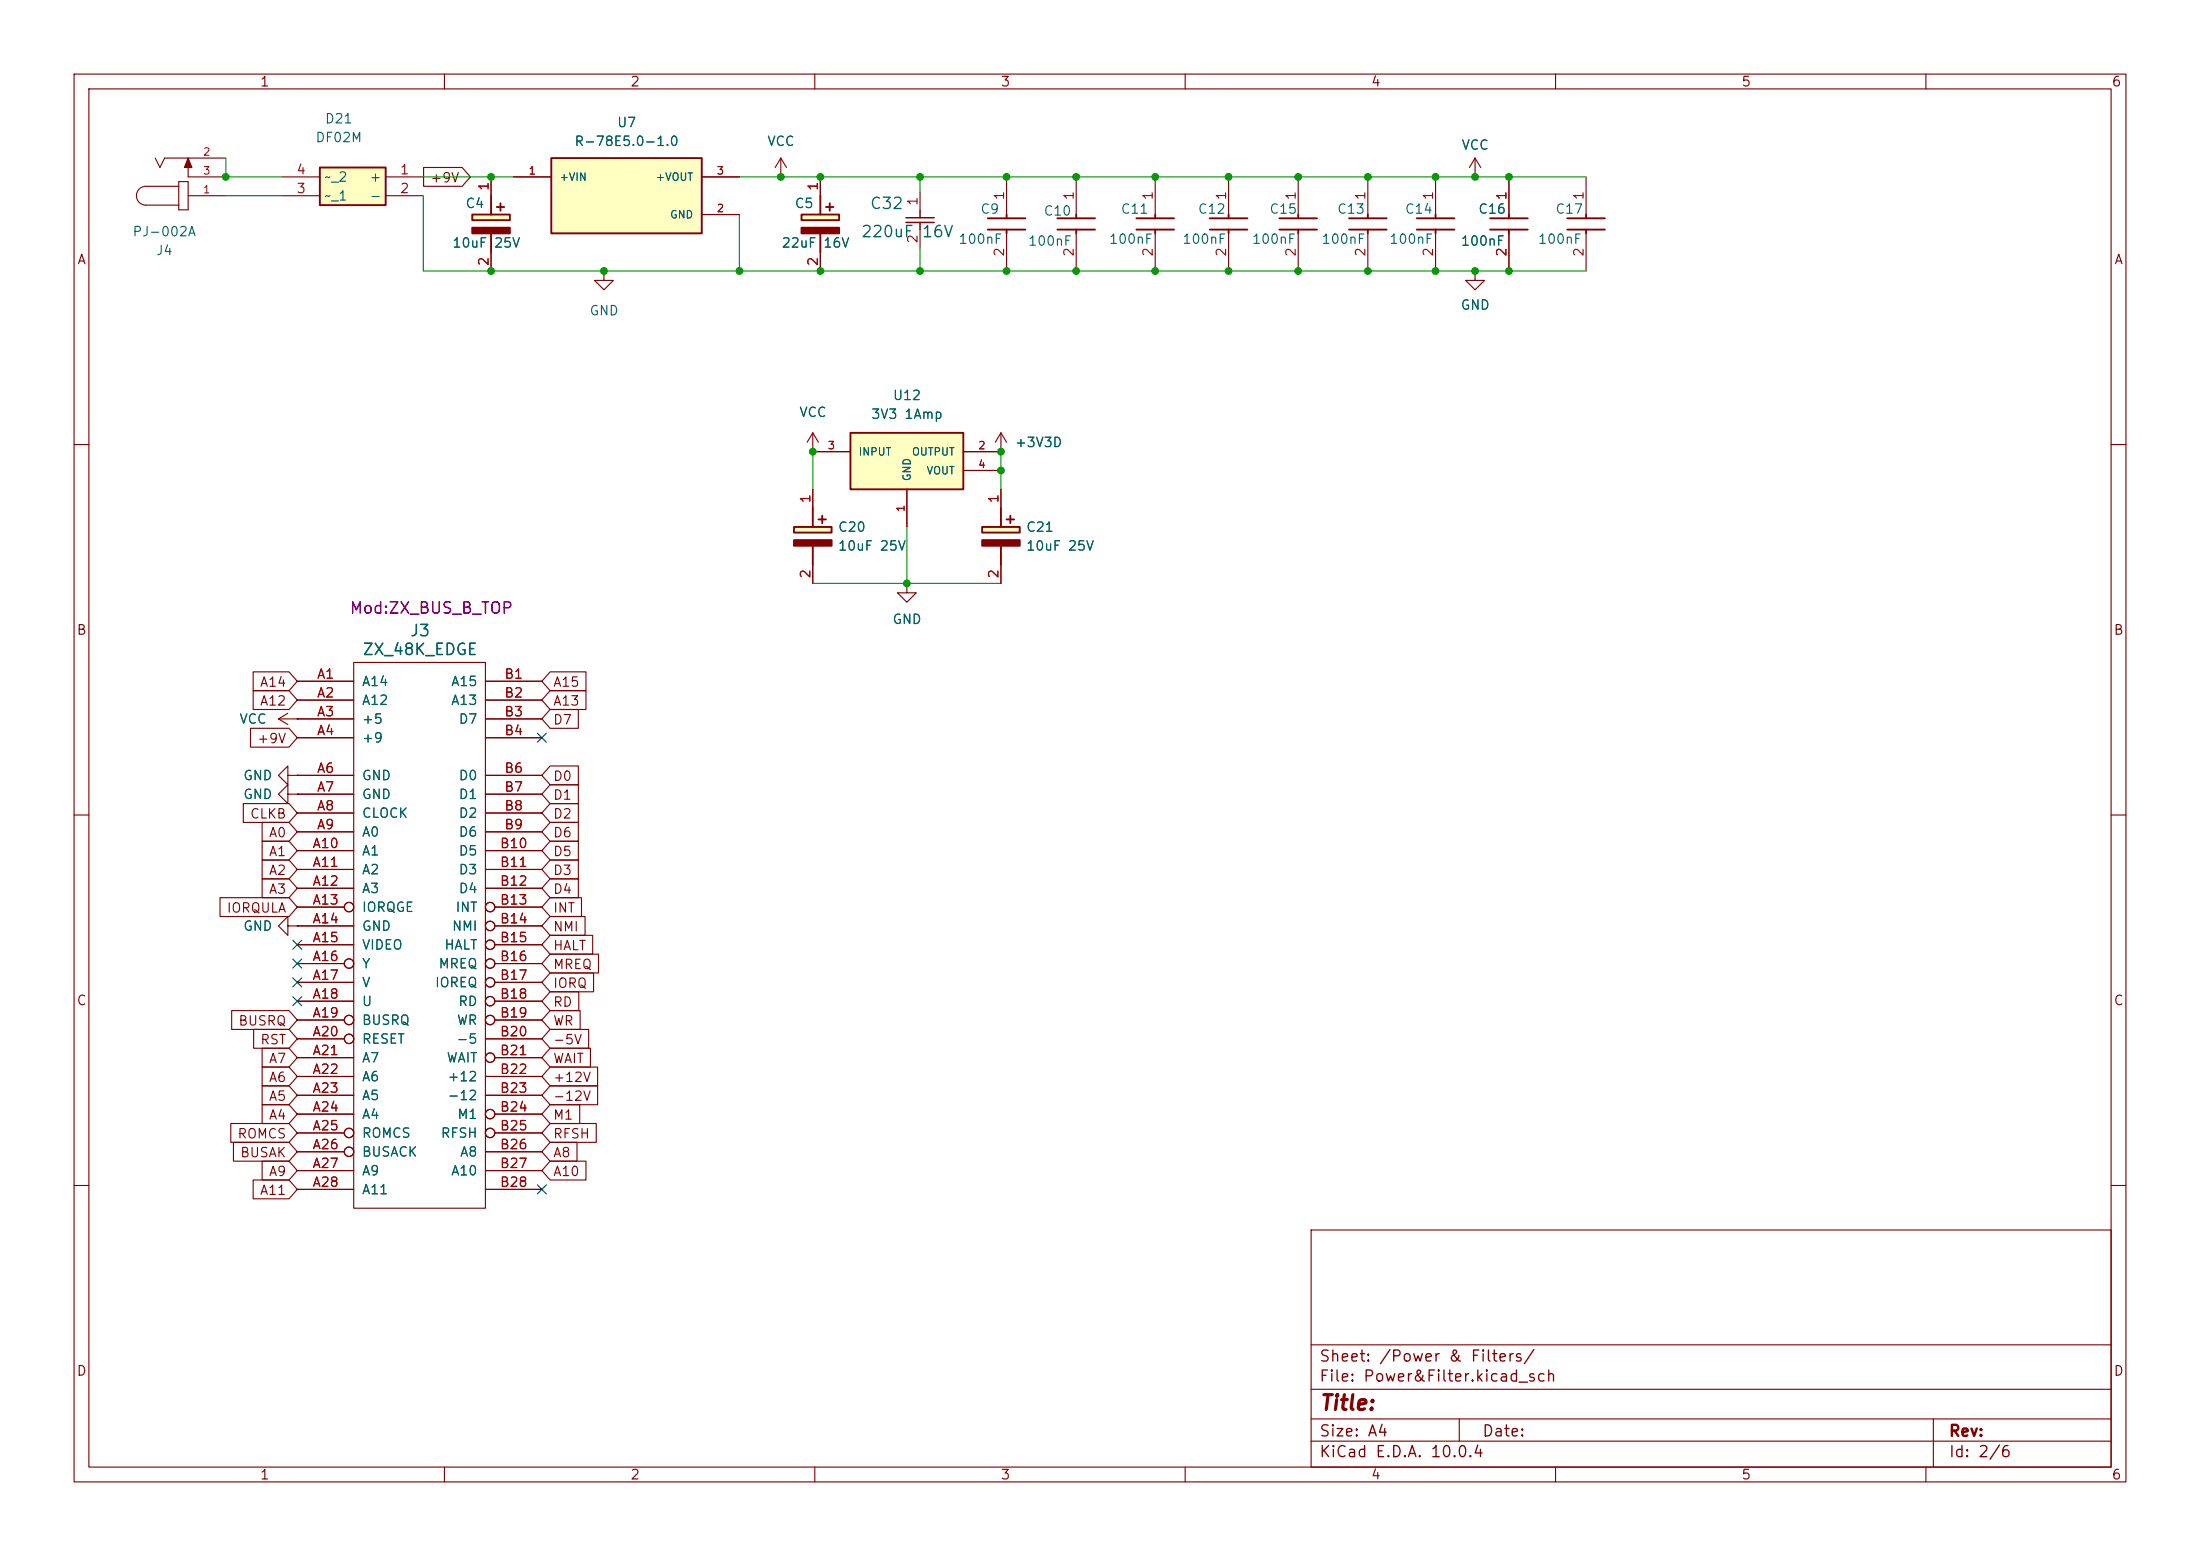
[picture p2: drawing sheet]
<svg xmlns="http://www.w3.org/2000/svg" width="297mm" height="210mm" viewBox="0 0 297 210" stroke-linecap="round" stroke-linejoin="round" font-family="sans-serif">
<g fill="none" stroke="#840000" stroke-width=".15">
<path d="M10 10h277v190h-277zM12 12h273v186h-273zM60 10v2M110 10v2M160 10v2M210 10v2M260 10v2M156 23.9v5.1M156 31.5v5.1M165.9 23.9v5.1M165.9 31.5v5.1M199.1 23.9h.1"/>
<path d="M199.1 21.3l-.7 1.3M199.1 21.3l.8 1.3M199.1 21.3v2.6M203.7 23.9v5.1M203.7 31.5v5.1M135.1 58.4l-.7 1.3M135.1 58.4l.8 1.3M135.1 58.4v2.6M10 60h2M135.1 61h.1M285 60h2M10 110h2"/>
<path d="M38.9 104.6v-1.2l-1.3 1.2 1.3 1.3v-1.3h1.2M40.1 104.6h.1M285 110h2M38.9 125v-1.3l-1.3 1.3 1.3 1.2v-1.2h1.2M40.1 125h.1M10 160h2M177 166h108v32h-108zM285 160h2M60 198v2M110 198v2M160 198v2M177 194.5h108"/>
<path d="M177 191.5h108M177 187.5h108M177 181.5h108M197 191.5v3M210 198v2M260 198v2M261 191.5v6.5"/>
</g>
<path d="M153.4 29.5h5.1M153.4 31h5.1M156 29v.5M156 31v.5M163.3 29.5h5.1M163.3 31h5.1M165.9 29v.5M165.9 31v.5M201.2 29.5h5M201.2 31h5M203.7 29v.5M203.7 31v.5" fill="none" stroke="#840000" stroke-width=".25"/>
<path d="M114.8 58.4h15.2v7.6h-15.2z" fill="#ffffc2"/>
<path d="M182.1 29.5h5.1M182.1 31h5.1M184.7 29v.5M184.7 31v.5M114.8 58.4h15.2v7.6h-15.2z" fill="none" stroke="#840000" stroke-width=".25"/>
<path d="M184.7 23.9v5.1M184.7 31.5v5.1M109.7 61h5.1M122.4 66v5.1M130 61h5.1M130 63.5h5.1" fill="none" stroke="#840000" stroke-width=".15"/>
<path d="M107.2 71.1h5.1v.8h-5.1z" fill="#ffffc2"/>
<path d="M107.2 71.1h5.1v.8h-5.1zM109.7 68.6v2.5M109.7 73.7v2.5M110.5 70.1h1M111 69.6v1" fill="none" stroke="#840000" stroke-width=".25"/>
<path d="M107.2 72.9h5.1v.8h-5.1z" fill="#840000" stroke="#840000" stroke-width=".25"/>
<path d="M109.7 66v2.6M109.7 76.2v2.5" fill="none" stroke="#840000" stroke-width=".15"/>
<path d="M63.8 29h5v.7h-5z" fill="#ffffc2"/>
<g fill="none" stroke="#840000" stroke-width=".25">
<path d="M63.8 29h5v.7h-5zM66.3 26.4v2.6M66.3 31.5v2.5M67.1 27.9h1M67.6 27.4v1M172.7 29.5h5.1M172.7 31h5.1M175.3 29v.5M175.3 31v.5M211.6 29.5h5.1M211.6 31h5.1M214.1 29v.5"/>
<path d="M214.1 31v.5"/>
</g>
<path d="M63.8 30.7h5v.8h-5z" fill="#840000" stroke="#840000" stroke-width=".25"/>
<path d="M66.3 23.9v2.5M66.3 34v2.6M81.5 36.6v1.2h1.3l-1.3 1.3-1.2-1.3h1.2M81.5 36.6h.1M124.2 25.9v2.5M124.2 31v2.5M175.3 23.9v5.1M175.3 31.5v5.1M214.1 23.9v5.1M214.1 31.5v5.1" fill="none" stroke="#840000" stroke-width=".15"/>
<path d="M122.3 29.4h3.8M122.3 30h3.8M124.2 28.4v1M124.2 30v1" fill="none" stroke="#840000" stroke-width=".2"/>
<path d="M108.2 29h5.1v.7h-5.1z" fill="#ffffc2"/>
<path d="M108.2 29h5.1v.7h-5.1zM110.7 26.4v2.6M110.7 31.5v2.5M111.5 27.9h1M112 27.4v1M191.3 29.5h5M191.3 31h5M193.8 29v.5M193.8 31v.5" fill="none" stroke="#840000" stroke-width=".25"/>
<path d="M108.2 30.7h5.1v.8h-5.1z" fill="#840000" stroke="#840000" stroke-width=".25"/>
<g fill="none" stroke="#840000" stroke-width=".15">
<path d="M110.7 23.9v2.5M110.7 34v2.6M193.8 23.9v5.1M193.8 31.5v5.1M109.7 58.4l-.7 1.3M109.7 58.4l.8 1.3M109.7 58.4v2.6M109.7 61h.1M37.6 97l1.3 .8M37.6 97h2.5M38.9 96.3l-1.3 .7M40.1 97h.1"/>
<path d="M38.9 107.2v-1.3l-1.3 1.3 1.3 1.3v-1.3h1.2M40.1 107.2h.1"/>
</g>
<path d="M43.2 22.6h8.9v5.1h-8.9z" fill="#ffffc2"/>
<path d="M43.2 22.6h8.9v5.1h-8.9zM133.3 29.5h5.1M133.3 31h5.1M135.9 29v.5M135.9 31v.5M142.7 29.5h5.1M142.7 31h5.1M145.3 29v.5M145.3 31v.5" fill="none" stroke="#840000" stroke-width=".25"/>
<g fill="none" stroke="#840000" stroke-width=".15">
<path d="M21 21.3l.6 1.3 .6-1.3h8.3M24.1 25.1h-4.4a1.27 1.27 0 0 0-1.3 1.3 1.27 1.27 0 0 0 1.3 1.3h4.4M24.1 24.5h1.3v3.8h-1.3zM25.4 21.3v2.6h5.1M25.4 26.4h5.1M38.1 23.9h5.1M38.1 26.4h5.1M52.1 23.9h5M52.1 26.4h5M105.4 23.9h.1M105.4 21.3l-.8 1.3M105.4 21.3l.8 1.3"/>
<path d="M105.4 21.3v2.6M135.9 23.9v5.1M135.9 31.5v5.1M145.3 23.9v5.1M145.3 31.5v5.1M199.1 36.6v1.2h1.3l-1.3 1.3-1.2-1.3h1.2M199.1 36.6h.1M122.4 78.7v1.3h1.3l-1.3 1.3-1.2-1.3h1.2M122.4 78.7h.1M40.1 91.9h7.7M40.1 94.5h7.7M40.1 97h7.7"/>
<path d="M40.1 99.6h7.7M47.8 89.4h17.7v73.7h-17.7zM65.5 91.9h7.7M65.5 94.5h7.7M65.5 97h7.7M65.5 99.6h7.7M40.1 104.6h7.7M40.1 107.2h7.7M40.1 109.7h7.7M40.1 112.3h7.7M40.1 114.8h7.7M40.1 117.3h7.7"/>
<path d="M40.1 119.9h7.7M65.5 104.6h7.7M65.5 107.2h7.7M65.5 109.7h7.7M65.5 112.3h7.7M65.5 114.8h7.7M65.5 117.3h7.7M65.5 119.9h7.7M40.1 122.4h6.4M40.1 125h7.7M40.1 127.5h7.7M40.1 130h6.4"/>
<path d="M40.1 132.6h7.7M40.1 135.1h7.7M40.1 137.7h6.4M66.8 122.4h6.4M66.8 125h6.4M66.8 127.5h6.4M66.8 130h6.4M66.8 132.6h6.4M66.8 135.1h6.4M66.8 137.7h6.4M40.1 140.2h6.4M40.1 142.7h7.7"/>
<path d="M40.1 145.3h7.7M40.1 147.8h7.7M40.1 150.4h7.7M40.1 152.9h6.4M40.1 155.4h6.4M40.1 158h7.7M65.5 140.2h7.7M65.5 145.3h7.7M65.5 147.8h7.7M65.5 155.4h7.7M65.5 158h7.7M66.8 142.7h6.4"/>
<path d="M66.8 150.4h6.4M66.8 152.9h6.4M40.1 160.5h7.7M65.5 160.5h7.7"/>
<circle cx="47.1" cy="122.4" r=".63"/>
<circle cx="47.1" cy="137.7" r=".63"/>
<circle cx="47.1" cy="130" r=".63"/>
<circle cx="66.2" cy="122.4" r=".63"/>
<circle cx="66.2" cy="125" r=".63"/>
<circle cx="66.2" cy="127.5" r=".63"/>
<circle cx="66.2" cy="137.7" r=".63"/>
<circle cx="66.2" cy="130" r=".63"/>
<circle cx="66.2" cy="135.1" r=".63"/>
<circle cx="66.2" cy="132.6" r=".63"/>
<circle cx="47.1" cy="155.4" r=".63"/>
<circle cx="47.1" cy="140.2" r=".63"/>
<circle cx="47.1" cy="152.9" r=".63"/>
<circle cx="66.2" cy="150.4" r=".63"/>
<circle cx="66.2" cy="142.7" r=".63"/>
<circle cx="66.2" cy="152.9" r=".63"/>
</g>
<path d="M25.4 21.3l.5 1.3h-1z" fill="#840000" stroke="#840000" stroke-width=".15"/>
<path d="M132.6 71.1h5.1v.8h-5.1z" fill="#ffffc2"/>
<path d="M132.6 71.1h5.1v.8h-5.1zM135.1 68.6v2.5M135.1 73.7v2.5M135.9 70.1h1M136.4 69.6v1" fill="none" stroke="#840000" stroke-width=".25"/>
<path d="M132.6 72.9h5.1v.8h-5.1z" fill="#840000" stroke="#840000" stroke-width=".25"/>
<path d="M135.1 66v2.6M135.1 76.2v2.5" fill="none" stroke="#840000" stroke-width=".15"/>
<path d="M74.4 21.3h20.3v10.2h-20.3z" fill="#ffffc2"/>
<path d="M74.4 21.3h20.3v10.2h-20.3z" fill="none" stroke="#840000" stroke-width=".25"/>
<g fill="none" stroke="#840000" stroke-width=".15">
<path d="M57.2 22.6h5.2l1.1 1.3-1.1 1.2h-5.2zM66.3 23.9v2.5M66.3 34v2.6M69.3 23.9h5.1M94.7 23.9h5.1M94.7 29h5.1M105.4 23.9h.1M110.7 23.9v2.5M110.7 34v2.6M199.1 23.9h.1M199.1 36.6h.1M203.7 23.9v5.1"/>
<path d="M203.7 31.5v5.1M109.7 61h.1M109.7 66v2.6M109.7 76.2v2.5M109.7 61h5.1M122.4 78.7h.1M122.4 66v5.1M130 61h5.1M130 63.5h5.1M135.1 61h.1M135.1 66v2.6M135.1 76.2v2.5"/>
<path d="M33.8 98.3h5.2l1.1 1.3-1.1 1.2h-5.2zM34.2 90.7h4.8l1.1 1.2-1.1 1.3h-4.8zM34.2 93.2h4.8l1.1 1.3-1.1 1.3h-4.8zM40.1 97h.1M40.1 91.9h7.7M40.1 94.5h7.7M40.1 97h7.7M40.1 99.6h7.7M65.5 91.9h7.7M65.5 94.5h7.7M65.5 97h7.7M65.5 99.6h7.7"/>
<path d="M74.3 93.2h4.8v2.6h-4.8l-1.1-1.3zM74.3 90.7h4.8v2.5h-4.8l-1.1-1.3zM74.3 95.8h3.8v2.5h-3.8l-1.1-1.3zM32.8 108.5h6.2l1.1 1.2-1.1 1.3h-6.2zM35.4 113.5h3.6l1.1 1.3-1.1 1.3h-3.6zM35.4 116.1h3.6l1.1 1.2-1.1 1.3h-3.6zM35.4 111h3.6l1.1 1.3-1.1 1.2h-3.6zM35.4 118.6h3.6l1.1 1.3-1.1 1.3h-3.6zM40.1 107.2h.1M40.1 104.6h.1M40.1 104.6h7.7M40.1 107.2h7.7"/>
<path d="M40.1 109.7h7.7M40.1 112.3h7.7M40.1 114.8h7.7M40.1 117.3h7.7M40.1 119.9h7.7M65.5 104.6h7.7M65.5 107.2h7.7M65.5 109.7h7.7M65.5 112.3h7.7M65.5 114.8h7.7M65.5 117.3h7.7M65.5 119.9h7.7"/>
<path d="M74.3 105.9h3.8v2.6h-3.8l-1.1-1.3zM74.3 108.5h3.8v2.5h-3.8l-1.1-1.3zM74.3 111h3.8v2.5h-3.8l-1.1-1.2zM74.3 118.6h3.8v2.6h-3.8l-1.1-1.3zM74.3 103.4h3.8v2.5h-3.8l-1.1-1.3zM74.3 113.5h3.8v2.6h-3.8l-1.1-1.3zM74.3 116.1h3.8v2.5h-3.8l-1.1-1.3zM29.7 121.2h9.3l1.1 1.2-1.1 1.3h-9.3zM31.3 136.4h7.7l1.1 1.3-1.1 1.2h-7.7zM34.2 138.9h4.8l1.1 1.3-1.1 1.3h-4.8zM40.1 125h.1M40.1 122.4h6.4"/>
<path d="M40.1 125h7.7M40.1 127.5h7.7M40.1 130h6.4M40.1 132.6h7.7M40.1 135.1h7.7M40.1 137.7h6.4M66.8 122.4h6.4M66.8 125h6.4M66.8 127.5h6.4M66.8 130h6.4M66.8 132.6h6.4M66.8 135.1h6.4"/>
<path d="M66.8 137.7h6.4M74.3 128.8h6.5v2.5h-6.5l-1.1-1.3zM74.3 123.7h4.7v2.5h-4.7l-1.1-1.2zM74.3 126.2h5.7v2.6h-5.7l-1.1-1.3zM74.3 133.9h3.8v2.5h-3.8l-1.1-1.3zM74.3 131.3h5.8v2.6h-5.8l-1.1-1.3zM74.3 136.4h4v2.5h-4l-1.1-1.2zM74.3 121.2h4.2v2.5h-4.2l-1.1-1.3zM74.3 138.9h5.2v2.6h-5.2l-1.1-1.3zM31.2 151.6h7.8l1.1 1.3-1.1 1.3h-7.8zM31.5 154.2h7.5l1.1 1.2-1.1 1.3h-7.5zM34.2 159.3h4.8l1.1 1.2-1.1 1.3h-4.8z"/>
<path d="M35.4 149.1h3.6l1.1 1.3-1.1 1.2h-3.6zM35.4 146.6h3.6l1.1 1.2-1.1 1.3h-3.6zM35.4 156.7h3.6l1.1 1.3-1.1 1.3h-3.6zM35.4 141.5h3.6l1.1 1.2-1.1 1.3h-3.6zM35.4 144h3.6l1.1 1.3-1.1 1.3h-3.6zM40.1 140.2h6.4M40.1 142.7h7.7M40.1 145.3h7.7M40.1 147.8h7.7M40.1 150.4h7.7M40.1 152.9h6.4M40.1 155.4h6.4"/>
<path d="M40.1 158h7.7M65.5 140.2h7.7M65.5 145.3h7.7M65.5 147.8h7.7M65.5 155.4h7.7M65.5 158h7.7M66.8 142.7h6.4M66.8 150.4h6.4M66.8 152.9h6.4M74.3 144h6.4v2.6h-6.4l-1.1-1.3zM74.3 149.1h4v2.5h-4l-1.1-1.2zM74.3 146.6h6.4v2.5h-6.4l-1.1-1.3z"/>
<path d="M74.3 156.7h4.8v2.6h-4.8l-1.1-1.3zM74.3 151.6h6.2v2.6h-6.2l-1.1-1.3zM74.3 141.5h5.4v2.5h-5.4l-1.1-1.3zM74.3 154.2h3.6v2.5h-3.6l-1.1-1.3zM40.1 160.5h7.7M65.5 160.5h7.7"/>
<circle cx="47.1" cy="122.4" r=".63"/>
<circle cx="47.1" cy="137.7" r=".63"/>
<circle cx="47.1" cy="130" r=".63"/>
<circle cx="66.2" cy="122.4" r=".63"/>
<circle cx="66.2" cy="125" r=".63"/>
<circle cx="66.2" cy="127.5" r=".63"/>
<circle cx="66.2" cy="137.7" r=".63"/>
<circle cx="66.2" cy="130" r=".63"/>
<circle cx="66.2" cy="135.1" r=".63"/>
<circle cx="66.2" cy="132.6" r=".63"/>
<circle cx="47.1" cy="155.4" r=".63"/>
<circle cx="47.1" cy="140.2" r=".63"/>
<circle cx="47.1" cy="152.9" r=".63"/>
<circle cx="66.2" cy="150.4" r=".63"/>
<circle cx="66.2" cy="142.7" r=".63"/>
<circle cx="66.2" cy="152.9" r=".63"/>
</g>
<path d="M30.5 21.3v2.6h7.6M30.5 26.4h7.6M57.1 26.4v10.2h157M57.1 23.9h12.2M99.8 23.9h114.3M99.8 29v7.6M124.2 23.9v2M124.2 33.5v3.1M109.7 78.7h25.4M109.7 61v5M122.4 71.1v7.6M135.1 61v5" fill="none" stroke="#009600" stroke-width=".15"/>
<path d="M72.5 99l1.3 1.2M73.8 99l-1.3 1.2M39.5 132l1.2 1.2M39.5 129.4l1.2 1.3M39.5 126.9l1.2 1.2M39.5 134.5l1.2 1.2M40.7 132l-1.2 1.2M40.7 129.4l-1.2 1.3M40.7 126.9l-1.2 1.2M40.7 134.5l-1.2 1.2M72.5 159.9l1.3 1.2M73.8 159.9l-1.3 1.2" fill="none" stroke="#000084" stroke-width=".15"/>
<g fill="#009600" stroke="#009600" stroke-width=".14">
<circle cx="156" cy="23.9" r=".46"/>
<circle cx="165.9" cy="23.9" r=".46"/>
<circle cx="165.9" cy="36.6" r=".46"/>
<circle cx="199.1" cy="23.9" r=".46"/>
<circle cx="193.8" cy="23.9" r=".46"/>
<circle cx="184.7" cy="36.6" r=".46"/>
<circle cx="184.7" cy="23.9" r=".46"/>
<circle cx="175.3" cy="23.9" r=".46"/>
<circle cx="175.3" cy="36.6" r=".46"/>
<circle cx="203.7" cy="23.9" r=".46"/>
<circle cx="193.8" cy="36.6" r=".46"/>
<circle cx="199.1" cy="36.6" r=".46"/>
<circle cx="203.7" cy="36.6" r=".46"/>
<circle cx="135.1" cy="61" r=".46"/>
<circle cx="109.7" cy="61" r=".46"/>
<circle cx="110.7" cy="36.6" r=".46"/>
<circle cx="99.8" cy="36.6" r=".46"/>
<circle cx="105.4" cy="23.9" r=".46"/>
<circle cx="66.3" cy="23.9" r=".46"/>
<circle cx="66.3" cy="36.6" r=".46"/>
<circle cx="81.5" cy="36.6" r=".46"/>
<circle cx="30.5" cy="23.9" r=".46"/>
<circle cx="156" cy="36.6" r=".46"/>
<circle cx="145.3" cy="36.6" r=".46"/>
<circle cx="135.1" cy="63.5" r=".46"/>
<circle cx="110.7" cy="23.9" r=".46"/>
<circle cx="124.2" cy="23.9" r=".46"/>
<circle cx="135.9" cy="23.9" r=".46"/>
<circle cx="135.9" cy="36.6" r=".46"/>
<circle cx="145.3" cy="23.9" r=".46"/>
<circle cx="122.4" cy="78.7" r=".46"/>
<circle cx="124.2" cy="36.6" r=".46"/>
</g>
<text font-size="2" fill="#840000" x="178" y="190.8">Title:</text>
<g font-size="1.5" fill="#006464">
<text x="117.3" y="28.6">C32</text>
<text x="116.1" y="32.4">220uF</text>
<text x="124.3" y="32.4">16V</text>
<text x="48.8" y="88.8">ZX_48K_EDGE</text>
<text x="55.3" y="86.3">J3</text>
</g>
<text font-size="1.5" fill="#840084" x="47.1" y="83.2">Mod:ZX_BUS_B_TOP</text>
<g font-size="1.5" fill="#840000">
<text x="178" y="184.2">Sheet: /Power &amp; Filters/</text>
<text x="178" y="186.9">File: Power&amp;Filter.kicad_sch</text>
<text x="178" y="197.1">KiCad E.D.A. 10.0.4</text>
<text x="178" y="194.3">Size: A4</text>
<text x="200" y="194.3">Date:</text>
<text x="263" y="194.3">Rev:</text>
<text x="263" y="197.1">Id: 2/6</text>
</g>
<g font-size="1.3" fill="#840000">
<text x="35" y="12">1</text>
<text x="85" y="12">2</text>
<text x="135" y="12">3</text>
<text x="185" y="12">4</text>
<text x="235" y="12">5</text>
<text x="285" y="12">6</text>
<text x="58" y="24.9">+9V</text>
<text x="10.3" y="36">A</text>
<text x="285.3" y="36">A</text>
<text x="10.3" y="86">B</text>
<text x="285.3" y="86">B</text>
<text x="35" y="93">A14</text>
<text x="35" y="95.6">A12</text>
<text x="74.6" y="95.6">A13</text>
<text x="74.6" y="93">A15</text>
<text x="34.6" y="100.6">+9V</text>
<text x="74.6" y="98.1">D7</text>
<text x="74.6" y="105.7">D0</text>
<text x="33.7" y="110.8">CLKB</text>
<text x="36.2" y="113.3">A0</text>
<text x="74.6" y="108.3">D1</text>
<text x="74.6" y="110.8">D2</text>
<text x="74.6" y="113.3">D6</text>
<text x="36.2" y="115.9">A1</text>
<text x="36.2" y="118.4">A2</text>
<text x="74.6" y="115.9">D5</text>
<text x="74.6" y="118.4">D3</text>
<text x="30.5" y="123.5">IORQULA</text>
<text x="36.2" y="121">A3</text>
<text x="74.6" y="121">D4</text>
<text x="74.6" y="123.5">INT</text>
<text x="74.6" y="131.1">MREQ</text>
<text x="74.6" y="126">NMI</text>
<text x="74.6" y="128.6">HALT</text>
<text x="10.3" y="136">C</text>
<text x="74.6" y="136.2">RD</text>
<text x="74.6" y="133.7">IORQ</text>
<text x="285.3" y="136">C</text>
<text x="32.1" y="138.7">BUSRQ</text>
<text x="35.1" y="141.3">RST</text>
<text x="36.2" y="143.8">A7</text>
<text x="74.6" y="138.7">WR</text>
<text x="74.6" y="141.3">-5V</text>
<text x="74.6" y="143.8">WAIT</text>
<text x="36.2" y="148.9">A5</text>
<text x="36.2" y="146.4">A6</text>
<text x="74.6" y="146.4">+12V</text>
<text x="74.6" y="148.9">-12V</text>
<text x="32" y="154">ROMCS</text>
<text x="36.2" y="151.4">A4</text>
<text x="74.6" y="151.4">M1</text>
<text x="74.6" y="154">RFSH</text>
<text x="32.3" y="156.5">BUSAK</text>
<text x="35" y="161.6">A11</text>
<text x="36.2" y="159.1">A9</text>
<text x="74.6" y="159.1">A10</text>
<text x="74.6" y="156.5">A8</text>
<text x="10.3" y="186">D</text>
<text x="285.3" y="186">D</text>
<text x="35" y="200">1</text>
<text x="85" y="200">2</text>
<text x="135" y="200">3</text>
<text x="185" y="200">4</text>
<text x="235" y="200">5</text>
<text x="285" y="200">6</text>
</g>
<g font-size="1.3" fill="#006464">
<text x="43.8" y="17">D21</text>
<text x="83.2" y="17.5">U7</text>
<text x="42.5" y="19.5">DF02M</text>
<text x="77.5" y="20">R-78E5.0-1.0</text>
<text x="103.5" y="20">VCC</text>
<text x="197.2" y="20.5">VCC</text>
<text x="43.7" y="27.4">~_1</text>
<text x="43.7" y="24.8">~_2</text>
<text x="49.8" y="24.8">+</text>
<text x="49.8" y="27.4">-</text>
<text x="62.7" y="28.4">C4</text>
<text x="107.2" y="28.4">C5</text>
<text x="132.3" y="29.2">C9</text>
<text x="140.8" y="29.4">C10</text>
<text x="151.2" y="29.2">C11</text>
<text x="161.6" y="29.2">C12</text>
<text x="171.3" y="29.2">C15</text>
<text x="180.4" y="29.2">C13</text>
<text x="189.6" y="29.2">C14</text>
<text x="199.5" y="29.2">C16</text>
<text x="209.9" y="29.2">C17</text>
<text x="17.8" y="32.2">PJ-002A</text>
<text x="21" y="34.8">J4</text>
<text x="61" y="33.7">10uF</text>
<text x="66.6" y="33.7">25V</text>
<text x="105.4" y="33.7">22uF</text>
<text x="111" y="33.7">16V</text>
<text x="129.3" y="33.2">100nF</text>
<text x="138.7" y="33.5">100nF</text>
<text x="149.6" y="33.2">100nF</text>
<text x="159.5" y="33.2">100nF</text>
<text x="168.9" y="33.2">100nF</text>
<text x="178.3" y="33.2">100nF</text>
<text x="187.5" y="33.2">100nF</text>
<text x="197.1" y="33.5">100nF</text>
<text x="207.5" y="33.2">100nF</text>
<text x="79.5" y="42.9">GND</text>
<text x="197.1" y="42.1">GND</text>
<text x="107.8" y="56.6">VCC</text>
<text x="117.5" y="56.9">3V3 1Amp</text>
<text x="120.5" y="54.3">U12</text>
<text x="136.9" y="60.7">+3V3D</text>
<text x="113" y="72.1">C20</text>
<text x="113" y="74.6">10uF 25V</text>
<text x="138.4" y="72.1">C21</text>
<text x="138.4" y="74.6">10uF 25V</text>
<text x="120.4" y="84.5">GND</text>
<text x="48.8" y="92.9">A14</text>
<text x="48.8" y="95.5">A12</text>
<text x="60.8" y="92.9">A15</text>
<text x="60.8" y="95.5">A13</text>
<text x="32.2" y="98">VCC</text>
<text x="48.8" y="98">+5</text>
<text x="48.8" y="100.5">+9</text>
<text x="61.8" y="98">D7</text>
<text x="32.7" y="105.6">GND</text>
<text x="48.8" y="105.6">GND</text>
<text x="61.8" y="105.6">D0</text>
<text x="32.7" y="108.2">GND</text>
<text x="48.8" y="108.2">GND</text>
<text x="48.8" y="110.7">CLOCK</text>
<text x="48.8" y="113.2">A0</text>
<text x="61.8" y="108.2">D1</text>
<text x="61.8" y="110.7">D2</text>
<text x="61.8" y="113.2">D6</text>
<text x="48.8" y="115.8">A1</text>
<text x="48.8" y="118.3">A2</text>
<text x="61.8" y="115.8">D5</text>
<text x="61.8" y="118.3">D3</text>
<text x="32.7" y="125.9">GND</text>
<text x="48.8" y="120.9">A3</text>
<text x="48.8" y="123.4">IORQGE</text>
<text x="48.8" y="125.9">GND</text>
<text x="60.9" y="125.9">NMI</text>
<text x="61.4" y="123.4">INT</text>
<text x="61.8" y="120.9">D4</text>
<text x="48.8" y="128.5">VIDEO</text>
<text x="48.8" y="131">Y</text>
<text x="59.1" y="131">MREQ</text>
<text x="59.9" y="128.5">HALT</text>
<text x="48.8" y="133.6">V</text>
<text x="48.8" y="136.1">U</text>
<text x="58.6" y="133.6">IOREQ</text>
<text x="61.8" y="136.1">RD</text>
<text x="48.8" y="138.6">BUSRQ</text>
<text x="48.8" y="141.2">RESET</text>
<text x="48.8" y="143.7">A7</text>
<text x="60.2" y="143.7">WAIT</text>
<text x="61.5" y="141.2">-5</text>
<text x="61.6" y="138.6">WR</text>
<text x="48.8" y="146.3">A6</text>
<text x="48.8" y="148.8">A5</text>
<text x="60.3" y="146.3">+12</text>
<text x="60.3" y="148.8">-12</text>
<text x="48.8" y="151.3">A4</text>
<text x="48.8" y="153.9">ROMCS</text>
<text x="59.4" y="153.9">RFSH</text>
<text x="61.7" y="151.3">M1</text>
<text x="48.8" y="156.4">BUSACK</text>
<text x="48.8" y="159">A9</text>
<text x="48.8" y="161.5">A11</text>
<text x="60.8" y="159">A10</text>
<text x="62" y="156.4">A8</text>
</g>
<g font-size="1.3" fill="#a90000">
<text x="39.9" y="23.9">4</text>
<text x="53.9" y="23.9">1</text>
<text x="39.9" y="26.4">3</text>
<text x="53.9" y="26.4">2</text>
<text x="66.3" y="25.9" transform="rotate(-90 66.3 25.9)">1</text>
<text x="110.7" y="25.9" transform="rotate(-90 110.7 25.9)">1</text>
<text x="124.2" y="27.9" transform="rotate(-90 124.2 27.9)">1</text>
<text x="135.9" y="27.1" transform="rotate(-90 135.9 27.1)">1</text>
<text x="145.3" y="27.1" transform="rotate(-90 145.3 27.1)">1</text>
<text x="155.9" y="27.1" transform="rotate(-90 155.9 27.1)">1</text>
<text x="165.8" y="27.1" transform="rotate(-90 165.8 27.1)">1</text>
<text x="175.2" y="27.1" transform="rotate(-90 175.2 27.1)">1</text>
<text x="184.6" y="27.1" transform="rotate(-90 184.6 27.1)">1</text>
<text x="193.8" y="27.1" transform="rotate(-90 193.8 27.1)">1</text>
<text x="203.7" y="27.1" transform="rotate(-90 203.7 27.1)">1</text>
<text x="214.1" y="27.1" transform="rotate(-90 214.1 27.1)">1</text>
<text x="124.2" y="33" transform="rotate(-90 124.2 33)">2</text>
<text x="135.9" y="34.7" transform="rotate(-90 135.9 34.7)">2</text>
<text x="145.3" y="34.7" transform="rotate(-90 145.3 34.7)">2</text>
<text x="155.9" y="34.7" transform="rotate(-90 155.9 34.7)">2</text>
<text x="165.8" y="34.7" transform="rotate(-90 165.8 34.7)">2</text>
<text x="175.2" y="34.7" transform="rotate(-90 175.2 34.7)">2</text>
<text x="184.6" y="34.7" transform="rotate(-90 184.6 34.7)">2</text>
<text x="193.8" y="34.7" transform="rotate(-90 193.8 34.7)">2</text>
<text x="203.7" y="34.7" transform="rotate(-90 203.7 34.7)">2</text>
<text x="214.1" y="34.7" transform="rotate(-90 214.1 34.7)">2</text>
<text x="66.3" y="36" transform="rotate(-90 66.3 36)">2</text>
<text x="110.7" y="36" transform="rotate(-90 110.7 36)">2</text>
<text x="109.7" y="68" transform="rotate(-90 109.7 68)">1</text>
<text x="135.1" y="68" transform="rotate(-90 135.1 68)">1</text>
<text x="109.7" y="78.2" transform="rotate(-90 109.7 78.2)">2</text>
<text x="135.1" y="78.2" transform="rotate(-90 135.1 78.2)">2</text>
<text x="42.7" y="91.9">A1</text>
<text x="42.7" y="94.5">A2</text>
<text x="68" y="91.9">B1</text>
<text x="68" y="94.5">B2</text>
<text x="42.7" y="97">A3</text>
<text x="42.7" y="99.5">A4</text>
<text x="68" y="97">B3</text>
<text x="68" y="99.5">B4</text>
<text x="42.7" y="104.6">A6</text>
<text x="42.7" y="107.2">A7</text>
<text x="68" y="104.6">B6</text>
<text x="68" y="107.2">B7</text>
<text x="42.7" y="109.7">A8</text>
<text x="42.7" y="112.2">A9</text>
<text x="68" y="109.7">B8</text>
<text x="68" y="112.2">B9</text>
<text x="42.1" y="114.8">A10</text>
<text x="42.1" y="117.3">A11</text>
<text x="42.1" y="119.9">A12</text>
<text x="67.4" y="114.8">B10</text>
<text x="67.4" y="117.3">B11</text>
<text x="67.4" y="119.9">B12</text>
<text x="42.1" y="122.4">A13</text>
<text x="42.1" y="124.9">A14</text>
<text x="67.4" y="122.4">B13</text>
<text x="67.4" y="124.9">B14</text>
<text x="42.1" y="127.5">A15</text>
<text x="42.1" y="130">A16</text>
<text x="67.4" y="127.5">B15</text>
<text x="67.4" y="130">B16</text>
<text x="42.1" y="132.6">A17</text>
<text x="42.1" y="135.1">A18</text>
<text x="42.1" y="137.6">A19</text>
<text x="67.4" y="132.6">B17</text>
<text x="67.4" y="135.1">B18</text>
<text x="67.4" y="137.6">B19</text>
<text x="42.1" y="140.2">A20</text>
<text x="42.1" y="142.7">A21</text>
<text x="67.4" y="140.2">B20</text>
<text x="67.4" y="142.7">B21</text>
<text x="42.1" y="145.3">A22</text>
<text x="42.1" y="147.8">A23</text>
<text x="67.4" y="145.3">B22</text>
<text x="67.4" y="147.8">B23</text>
<text x="42.1" y="150.3">A24</text>
<text x="42.1" y="152.9">A25</text>
<text x="42.1" y="155.4">A26</text>
<text x="67.4" y="150.3">B24</text>
<text x="67.4" y="152.9">B25</text>
<text x="67.4" y="155.4">B26</text>
<text x="42.1" y="158">A27</text>
<text x="42.1" y="160.5">A28</text>
<text x="67.4" y="158">B27</text>
<text x="67.4" y="160.5">B28</text>
</g>
<g font-size="1" fill="#a90000">
<text x="27.3" y="21.3">2</text>
<text x="27.3" y="23.8">3</text>
<text x="71.3" y="23.8">1</text>
<text x="96.7" y="23.8">3</text>
<text x="27.3" y="26.3">1</text>
<text x="96.7" y="28.9">2</text>
<text x="111.7" y="60.9">3</text>
<text x="132" y="60.9">2</text>
<text x="132" y="63.4">4</text>
<text x="122.4" y="69.2" transform="rotate(-90 122.4 69.2)">1</text>
</g>
<g font-size="1" fill="#006464">
<text x="75.4" y="24.7">+VIN</text>
<text x="88.4" y="24.7">+VOUT</text>
<text x="90.4" y="29.7">GND</text>
<text x="115.8" y="61.7">INPUT</text>
<text x="123" y="61.7">OUTPUT</text>
<text x="123.2" y="65" transform="rotate(-90 123.2 65)">GND</text>
<text x="125" y="64.3">VOUT</text>
</g>
</svg>
